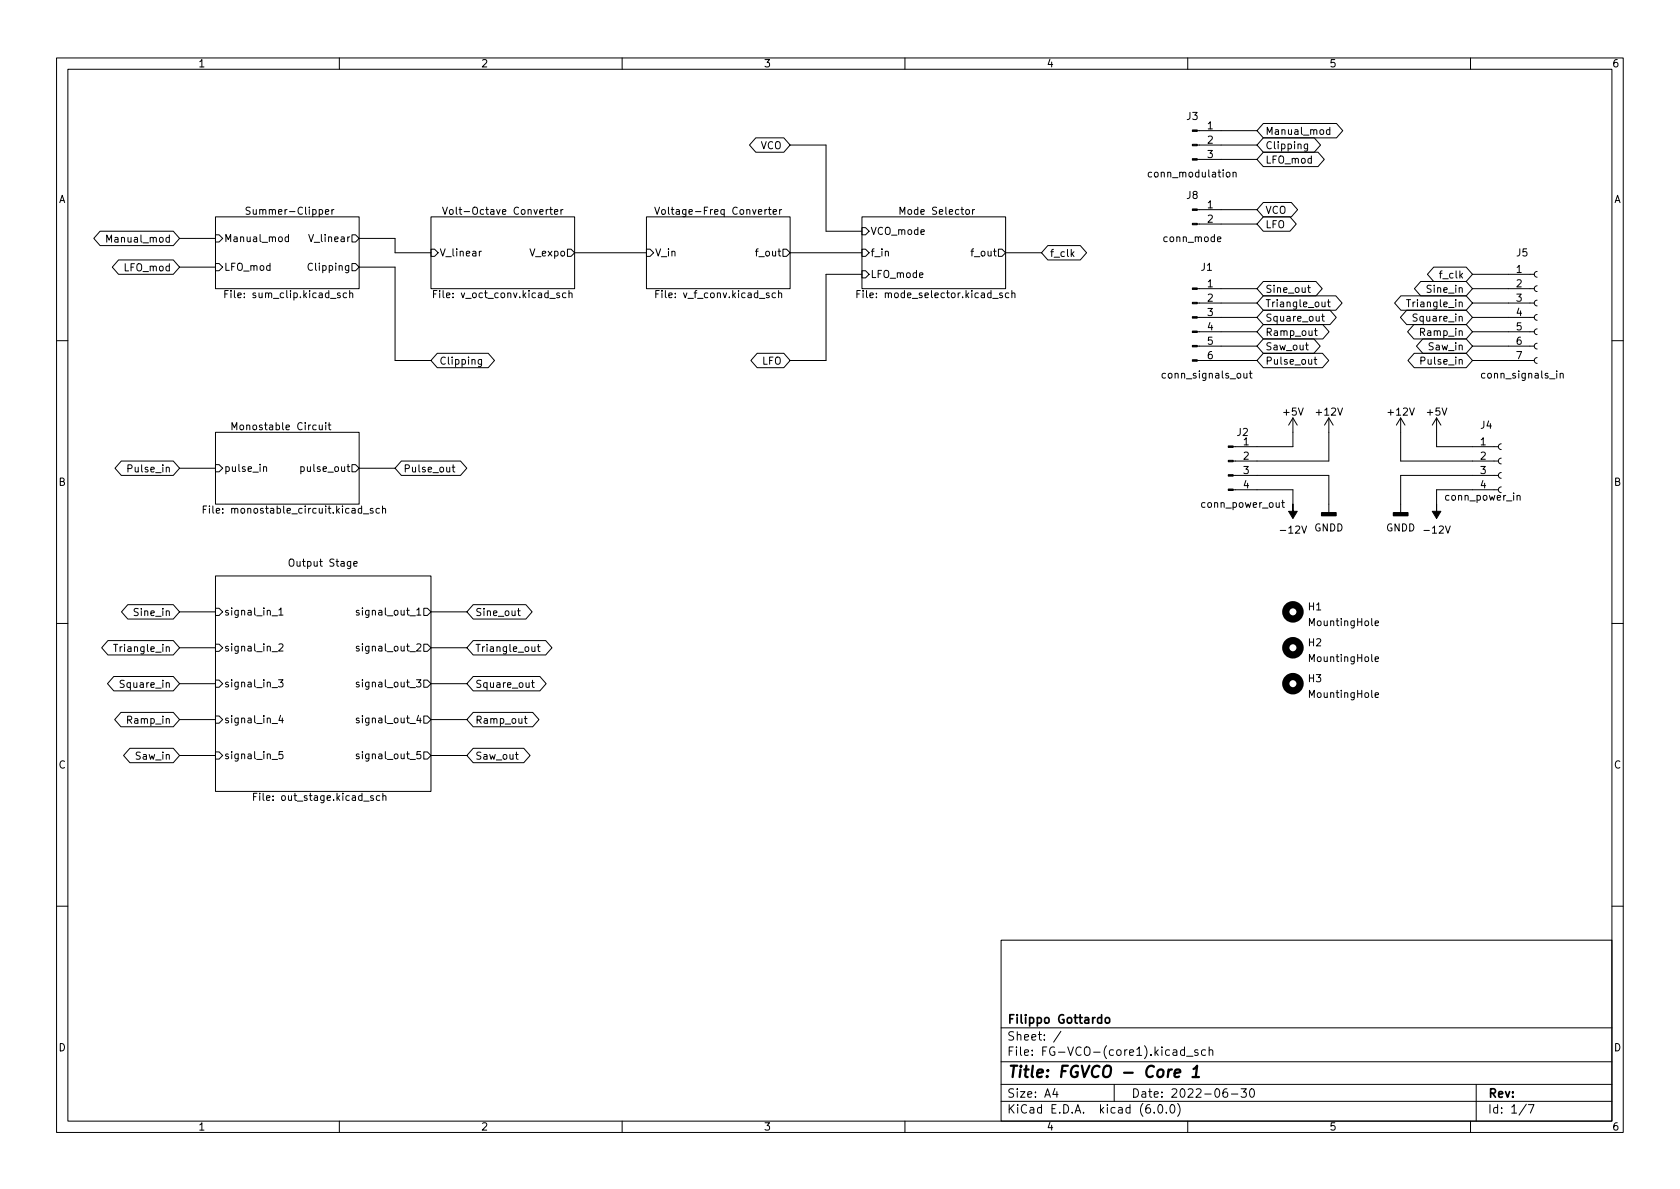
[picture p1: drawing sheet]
<svg xmlns="http://www.w3.org/2000/svg" width="297mm" height="210mm" viewBox="0 0 297 210" stroke-linecap="round" stroke-linejoin="round" font-family="sans-serif">
<g fill="none" stroke="#000" stroke-width=".18">
<path d="M10 10.2h277v190.1h-277zM12 12.2h273v186.1h-273zM60 10.2v2M110 10.2v2M160 10.2v2M210 10.2v2M260 10.2v2M38.1 38.3h25.4v12.7h-25.4zM44.2 36.7l-.5-.1-.2 .3 .1 .3 .6 .2v.4l-.2 .1-.5-.1M57.5 37.5l.6-.1v-.3h-.4l-.2 .1 .1 .6h.5M58.7 37.1v.8M59 37.1l-.3 .2"/>
<path d="M76.2 38.3h25.4v12.7h-25.4zM78.3 36.6l.4 1.3 .4-1.3M98 37.5l.6-.1v-.3h-.4l-.2 .1 .1 .6h.5M99.2 37.1v.8M99.5 37.1l-.3 .2M114.3 38.3h25.4v12.7h-25.4zM115.8 36.6l.4 1.3 .4-1.3M133.6 24.4h5l1.1 1.2-1.1 1.3h-5l-1.1-1.3zM135.8 37.1h.5M136 36.6v1.1l.3 .2M136.7 37.5l.6-.1-.1-.3h-.3l-.2 .1 .1 .6h.4M137.8 37.1v.8"/>
<path d="M138.2 37.1l-.4 .2M139.7 25.6h6.3v15.3h6.4M152.4 38.3h25.4v12.7h-25.4zM172 37.1v.8M172.3 37.1l-.3 .2M211.7 39.6h10.5M211.7 37.1h10.5M211.7 28.2h10.5M211.7 25.6h10.5M211.7 23.1h10.5M216.9 30.6l.1-.1 .4 .1 .1 .5-.1 .1-.4 .1-.1-.1zM218 30.6l.2-.1h.3l.1 .8"/>
<path d="M218 30.5v.8M223.4 38.3h4.7l1.1 1.3-1.1 1.3h-4.7l-1.2-1.3zM223.4 35.8h4.9l1.1 1.3-1.1 1.2h-4.9l-1.2-1.2zM223.4 26.9h9.6l1.1 1.3-1.1 1.3h-9.6l-1.2-1.3zM223.4 24.4h9l1.1 1.2-1.1 1.3h-9l-1.2-1.3zM223.4 21.8h12.9l1.1 1.3-1.1 1.3h-12.9l-1.2-1.3zM231.2 25.5v1l-.2 .2h-.4M231.2 25.5h-.4l-.2 .2 .1 .6h.5M235.1 23l-.3-.1-.3 .3 .1 .5h.5M235.1 22.5v1.3M17.7 40.9h12.9l1.1 1.3-1.1 1.2h-12.9l-1.1-1.2zM18.9 42.8v-1.2l.4 .9 .4-.9v1.2"/>
<path d="M21 46h9.6l1.1 1.2-1.1 1.3h-9.6l-1.1-1.3zM31.7 42.2h6.4M31.7 47.2h6.4M38.1 41.5h.6l.7 .7-.7 .6h-.6zM38.1 46.6h.6l.7 .6-.7 .7h-.6zM39.8 52h.4M40.4 51.4h-.6v1.2M51 41.9h-.4l-.2 .2 .1 .6h.5M51 41.5v1.2M61.3 51.9l-.4-.1-.2 .2 .1 .6h.5M61.8 51.9l.2-.1 .3 .1 .1 .7M61.8 51.4v1.2"/>
<path d="M62.2 41.5h.7l.6 .7-.6 .6h-.7zM62.2 46.6h.7l.6 .6-.6 .7h-.7zM63.5 47.2h6.3v16.5h6.4M63.5 42.2h6.3v2.5h6.4M76.2 44.1h.6l.7 .6-.7 .6h-.6zM76.7 52h.4M77.3 51.4h-.6v1.2M85.1 44.4l-.3 .3M100.1 51.9l-.4-.1-.2 .2 .1 .6h.5M100.3 44.1h.7l.6 .6-.6 .6h-.7zM100.6 51.9l.2-.1 .3 .1v.7M100.6 51.4v1.2"/>
<path d="M101.6 44.7h12.7M114.3 44.1h.6l.7 .6-.7 .6h-.6zM116 52h.4M116.6 51.4h-.6v1.2M137.1 51.9l-.3-.1-.3 .2 .1 .6h.5M137.7 51.9l.1-.1 .3 .1 .1 .7M137.7 51.4v1.2M138.4 44.1h.7l.6 .6-.6 .6h-.7zM139.7 44.7h12.7M151.5 52h.4M152.1 51.4h-.6v1.2M152.4 47.9h.6l.7 .6-.7 .6h-.6z"/>
<path d="M152.4 40.3h.6l.7 .6-.7 .6h-.6zM152.4 44.1h.6l.7 .6-.7 .6h-.6zM152.4 48.5h-6.4v15.2h-6.3M176.5 44.1h.7l.6 .6-.6 .6h-.7zM177.2 51.9l-.3-.1-.2 .2 .1 .2 .4 .1v.3h-.5M177.8 44.7h6.3M178.4 51.9l-.4-.1-.2 .2 .1 .6h.5M178.9 51.9l.2-.1 .3 .1 .1 .7M178.9 51.4v1.2M185.3 43.4h5.7l1.1 1.3-1.1 1.3h-5.7l-1.2-1.3zM189.5 44.9l.4 .5M189.9 44.5l-.5 .5"/>
<path d="M211.7 58.7h10.5M211.7 56.1h10.5M211.7 53.6h10.5M211.7 51h10.5M215.3 42.3l.6-.1-.1-.3h-.4l-.1 .2v.6h.5M223.4 49.8h9.3l1.1 1.2-1.1 1.3h-9.3l-1.2-1.3zM223.4 57.4h10.5l1.1 1.3-1.1 1.2h-10.5l-1.2-1.2zM223.4 54.9h11.8l1.1 1.2-1.1 1.3h-11.8l-1.2-1.3zM223.4 52.3h12.8l1.1 1.3-1.1 1.3h-12.8l-1.2-1.3zM223.4 59.9h8.9l1.1 1.3-1.1 1.3h-8.9l-1.2-1.3zM231.2 50.9h.5M231.4 50.4v1.1l.3 .2"/>
<path d="M232.4 58.5h.5M232.6 58.1v1.1l.3 .1M233.7 55.9h.5M233.7 53.4l.1 .8 .3 .1 .2-.2M233.9 55.5v1.1l.3 .2M234.3 53.4v.9M234.7 53.4h.5M234.9 53v1.1l.3 .2M247.7 52.3h11.5l1.1 1.3-1.1 1.3h-11.5l-1.1-1.3zM248.7 53h.7M248.7 54.9h10.5l1.1 1.2-1.1 1.3h-10.5l-1.1-1.3zM250 57.4h9.2l1.1 1.3-1.1 1.2h-9.2l-1.1-1.2z"/>
<path d="M250.6 55.6l-.5-.1-.3 .3 .2 .3 .5 .2v.4l-.2 .1-.5-.1M251.2 49.8h8l1.1 1.2-1.1 1.3h-8l-1.1-1.3zM251.6 59.9h7.6l1.1 1.3-1.1 1.3h-7.6l-1.2-1.3zM253.5 47.2h5.7l1.1 1.3-1.1 1.3h-5.7l-1.1-1.3zM260.3 58.7h11M260.3 56.1h11M260.3 53.6h11M260.3 51h11M260.3 48.5h11M271.8 58.2l-.4 .1-.1 .4 .1 .3 .4 .2M271.8 55.6l-.4 .2-.1 .3 .1 .4 .4 .1M271.8 53.1l-.4 .1-.1 .4 .1 .3 .4 .2"/>
<path d="M271.8 50.5l-.4 .2-.1 .3 .1 .4 .4 .2M271.8 48l-.4 .1-.1 .4 .1 .4 .4 .1M10 60.2h2M38.1 76.4h25.4v12.7h-25.4zM41 76v-1.3l.4 .9 .5-.9v1.3M56.4 75.2l.1 .7 .3 .1 .2-.1M57 75.2v.8M57.6 74.7v.2M57.6 75.2v.8M58 75.2h.5M58.2 74.7v1.1l.3 .2M77.3 62.5h9l1.1 1.2-1.1 1.3h-9l-1.1-1.3z"/>
<path d="M85.1 63.6v1l-.2 .2h-.3M85.1 63.6h-.3l-.3 .2 .2 .6h.4M133.9 62.5h4.7l1.1 1.2-1.1 1.3h-4.7l-1.1-1.3zM211.7 63.7h10.5M211.7 61.2h10.5M219.9 66l.1 .8 .3 .1 .2-.2M220.5 66v.9M220.9 66h.5M221.1 65.6v1.1l.3 .2M223.4 62.5h10.4l1.1 1.2-1.1 1.3h-10.4l-1.2-1.3zM228.6 73.9v5.1h-10.6M228.6 73.9l-.8 1.3"/>
<path d="M228.6 73.9l.8 1.3M230.8 61h.5M231 60.6v1.1l.3 .2M232.3 63.6h.5M232.5 63.1v1.1l.3 .2M234.9 73.9v7.6h-16.9M234.9 73.9l-.7 1.3M234.9 73.9l.8 1.3M247.6 73.9v7.6h17.3M247.6 73.9l-.7 1.3M247.6 73.9l.8 1.3M250 62.5h9.2l1.1 1.2-1.1 1.3h-9.2l-1.1-1.3z"/>
<path d="M254 73.9v5.1h10.9M254 73.9l-.8 1.3M254 73.9l.8 1.3M260.3 63.7h11M260.3 61.2h11M265.4 78.5l-.3 .1-.2 .4 .2 .3 .3 .2M271.8 63.2l-.4 .2-.1 .3 .1 .4 .4 .2M271.8 60.7l-.4 .1-.1 .4 .1 .4 .4 .1M275.9 66.1l.1-.1 .3 .1 .1 .8M275.9 66v.9M285 60.2h2M21.4 81.5h9.2l1.1 1.3-1.1 1.3h-9.2l-1.1-1.3z"/>
<path d="M31.7 82.8h6.4M35.9 90.1h.5M36.5 89.5h-.6v1.2M38.1 82.2h.6l.7 .6-.7 .6h-.6zM46.6 82.6l.2-.1 .3 .1v.8M62.2 82.2h.7l.6 .6-.6 .6h-.7zM62.6 99.7l.6-.1-.1-.3h-.4l-.1 .2v.6h.5M63.5 82.8h6.3M64.2 90.9h1M65.9 90l-.3-.1-.1 .2v.2l.4 .1v.3h-.4M67.1 90l-.4-.1-.2 .2 .1 .6h.5M67.6 90l.2-.1 .3 .1 .1 .7"/>
<path d="M67.6 89.5v1.2M71 81.5h10.4l1.1 1.3-1.1 1.3h-10.4l-1.2-1.3zM79.9 82.6h.5M80.1 82.2v1.1l.3 .2M218 86.6h10.6v2.5M218 84.1h16.9v6.6M226.6 88.9h.5M226.8 88.5v1l.3 .2M264.9 86.6h-10.9v2.5M264.9 84.1h-17.3v6.6M265.4 86.1l-.3 .1-.2 .4 .2 .4 .3 .1M265.4 83.6l-.3 .1-.2 .4 .2 .3 .3 .2"/>
<path d="M265.4 81l-.3 .2-.2 .3 .2 .4 .3 .1M268.2 87.7l.2-.1 .3 .1 .1 .8M268.2 87.6v.9M10 110.2h2M19.1 113.3h11.5l1.1 1.2-1.1 1.3h-11.5l-1.1-1.3zM20.1 113.9h.7M20.1 119.6h10.5l1.1 1.3-1.1 1.3h-10.5l-1.1-1.3zM22.6 106.9h8l1.1 1.3-1.1 1.3h-8l-1.1-1.3zM31.7 108.2h6.4M31.7 114.5h6.4M38.1 101.8h38.1v38.1h-38.1zM38.1 113.9h.6l.7 .6-.7 .7h-.6z"/>
<path d="M38.1 107.6h.6l.7 .6-.7 .6h-.6zM48.1 115.2h1M48.1 108.9h1M49.3 114l.5-.1 .2 .3-.7 .9h.7M49.3 107.9l.4-.4v1.3M49.3 108.8h.7M63.5 108l-.3-.1-.2 .2 .1 .2 .4 .1v.3h-.5M63.5 114.3h-.3l-.2 .2 .1 .1 .4 .2v.3h-.5M73.7 108.8h.7M74.9 107.6h.7l.6 .6-.6 .6h-.7zM74.9 113.9h.7l.6 .6-.6 .7h-.7zM76.2 108.2h6.3"/>
<path d="M76.2 114.5h6.3M83.7 113.3h12.8l1.1 1.2-1.1 1.3h-12.8l-1.2-1.3zM83.7 106.9h9.3l1.1 1.3-1.1 1.3h-9.3l-1.2-1.3zM83.7 119.6h11.8l1.1 1.3-1.1 1.3h-11.8l-1.2-1.3zM91.5 108h.5M91.7 107.6v1.1l.3 .2M94 114.4l.1 .8h.3l.2-.1M94.6 114.4v.8M95 114.4h.5M95.2 113.9v1.1l.3 .2M243.1 110.2l.6-.1v-.2l-.4-.1-.2 .2 .1 .6h.5M243.1 116.6l.6-.2v-.2l-.4-.1-.2 .2 .1 .6h.5"/>
<path d="M285 110.2h2M21.4 126h9.2l1.1 1.2-1.1 1.3h-9.2l-1.1-1.3zM22 120.4l-.5-.1-.3 .2 .2 .3 .5 .3v.3l-.2 .2-.5-.1M23 132.3h7.6l1.1 1.3-1.1 1.3h-7.6l-1.2-1.3zM31.7 133.6h6.4M31.7 120.9h6.4M31.7 127.2h6.4M38.1 120.3h.6l.7 .6-.7 .6h-.6zM38.1 126.6h.6l.7 .6-.7 .7h-.6zM38.1 133h.6l.7 .6-.7 .6h-.6zM48.1 121.6h1M48.1 127.9h1"/>
<path d="M48.1 134.3h1M49.3 120.2h.7l-.4 .5 .4 .1v.6l-.2 .1-.5-.1M49.6 126.5l-.3 .9h.8M49.9 127v.8M50 132.9h-.6l-.1 .6 .2-.1h.4l.1 .2v.5l-.2 .1-.5-.1M63.5 120.7l-.3-.1-.2 .2 .1 .2 .4 .1v.3h-.5M63.5 133.4l-.3-.1-.2 .2 .1 .2 .4 .1v.3h-.5M63.5 127h-.3l-.2 .2 .1 .1 .4 .2v.3h-.5M74.9 120.3h.7l.6 .6-.6 .6h-.7zM74.9 133h.7l.6 .6-.6 .6h-.7zM74.9 126.6h.7l.6 .6-.6 .7h-.7zM76.2 133.6h6.3"/>
<path d="M76.2 120.9h6.3M76.2 127.2h6.3M83.7 126h10.5l1.1 1.2-1.1 1.3h-10.5l-1.2-1.3zM83.7 132.3h8.9l1.1 1.3-1.1 1.3h-8.9l-1.2-1.3zM91.1 133.4h.5M91.3 133v1.1l.3 .2M92.7 127.1h.5M92.9 126.6v1.1l.3 .2M94 120.7h.5M94.2 120.3v1.1l.3 .2M243.1 122.9l.6-.1v-.2l-.4-.1-.2 .2 .1 .6h.5M44.8 140.9h.5"/>
<path d="M45.4 140.3h-.6v1.2M67.1 140.8l-.3-.1-.3 .2 .2 .6h.4M67.7 140.8l.2-.1 .3 .1v.7M67.7 140.3v1.2M10 160.2h2M177 166.3h108v32h-108zM285 160.2h2M60 198.3v2M110 198.3v2M160 198.3v2M177 194.8h108M177 191.8h108"/>
<path d="M177 187.8h108M177 181.8h108M186.5 192.5l-.4 1h1M186.9 193v1M187.6 182.4l-1.3 1.9M197 191.8v3M204.1 196.7v.1M204.9 195.4l.2-.1a.81 .81 0 0 1 .6 .7 .81 .81 0 0 1-.3 .8h-.2a.81 .81 0 0 1-.6-.6 .81 .81 0 0 1 .3-.8zM206.2 196.7v.1M207.1 195.4l.1-.1a.81 .81 0 0 1 .6 .7 .81 .81 0 0 1-.3 .8h-.1a.81 .81 0 0 1-.6-.6 .81 .81 0 0 1 .3-.8zM208.2 195.1a1.72 1.72 0 0 1 0 2.3M209.4 185.7l-.4-.1-.3 .3v.4l.2 .3h.5"/>
<path d="M209.4 185.1v1.5M209.8 186.8h1.1M210 198.3v2M211.8 185.7l-.4-.1-.2 .2 .1 .3 .5 .1v.4h-.6M213.1 185.7l-.4-.1-.3 .3v.4l.2 .3h.5M213.8 185.8l.2-.2 .4 .1v.9M213.8 185.1v1.5M216.9 192.5a.59 .59 0 0 0-.7 .7v.5l.2 .3h.4l.2-.1 .1-.5-.2-.2-.4-.1-.3 .3M217.7 193.5h1.2M219.4 192.5h1l-.5 .6 .4 .1v.7l-.2 .1h-.5l-.2-.1M221.1 192.7l.2-.2a.81 .81 0 0 1 .6 .7 .81 .81 0 0 1-.3 .8h-.2a.81 .81 0 0 1-.3-1.3zM260 198.3v2"/>
<path d="M261 191.8v6.5M269.9 195.3l-1.3 1.9M270.2 195.3h1l-.6 1.5"/>
</g>
<path d="M207.7 189.8l1-.2-.1-.4-.5-.1-.4 .3v1l.2 .1 .6-.1M210.8 190.5h1.2M211 189l.7-.5-.3 2" fill="none" stroke="#000" stroke-width=".4"/>
<path d="M195.5 180.1l.2-.2 .4 .2 .1 .5-.1 .3h-.4l-.2-.1z" fill="none" stroke="#000" stroke-width=".3"/>
<g fill="#000" stroke="#000" stroke-width=".18">
<path d="M210.8 39.5h.9v.2h-.9zM210.8 37h.9v.2h-.9zM210.8 28.1h.9v.2h-.9zM210.8 25.5h.9v.3h-.9zM210.8 23h.9v.2h-.9zM210.8 58.5h.9v.3h-.9zM210.8 56h.9v.3h-.9zM210.8 53.5h.9v.2h-.9zM210.8 50.9h.9v.3h-.9zM210.8 63.6h.9v.3h-.9zM210.8 61.1h.9v.2h-.9zM217.2 78.9h.8v.2h-.8z"/>
<path d="M217.2 86.5h.8v.2h-.8zM217.2 83.9h.8v.3h-.8zM217.2 81.4h.8v.3h-.8zM228.6 89.1v1.3h.8l-.8 1.3-.8-1.3h.8zM254 89.1v1.3h.8l-.8 1.3-.8-1.3h.8z"/>
</g>
<path d="M233.7 90.7h2.5v.5h-2.5zM246.4 90.7h2.5v.5h-2.5z" fill="#000" stroke="#000" stroke-width=".25"/>
<g fill="none" stroke="#000" stroke-width="1.3">
<circle cx="228.6" cy="108.2" r="1.27"/>
<circle cx="228.6" cy="114.5" r="1.27"/>
<circle cx="228.6" cy="120.9" r="1.27"/>
</g>
<text font-size="2.8" x="178" y="190.6">Title: FGVCO - Core 1</text>
<g font-size="2.1">
<text x="178" y="184">Sheet: /</text>
<text x="178" y="181">Filippo Gottardo</text>
<text x="178" y="186.7">File: FG-VCO-(core1).kicad_sch</text>
<text x="178" y="196.9">KiCad E.D.A. kicad (6.0.0)</text>
<text x="178" y="194.1">Size: A4</text>
<text x="200" y="194.1">Date: 2022-06-30</text>
<text x="263" y="194.1">Rev:</text>
<text x="263" y="196.9">Id: 1/7</text>
</g>
<g font-size="1.8">
<text x="35" y="11.9">1</text>
<text x="85" y="11.9">2</text>
<text x="135" y="11.9">3</text>
<text x="185" y="11.9">4</text>
<text x="235" y="11.9">5</text>
<text x="285" y="11.9">6</text>
<text x="209.8" y="21.2">J3</text>
<text x="213.5" y="22.9">1</text>
<text x="223.7" y="23.8">Manual_mod</text>
<text x="134.4" y="26.4">VCO</text>
<text x="213.5" y="25.4">2</text>
<text x="213.5" y="27.9">3</text>
<text x="223.7" y="28.9">LFO_mod</text>
<text x="223.7" y="26.4">Clipping</text>
<text x="10.3" y="35.9">A</text>
<text x="203.4" y="31.4">conn_modulation</text>
<text x="209.8" y="35.2">J8</text>
<text x="285.3" y="35.9">A</text>
<text x="44.3" y="38">Summer-Clipper</text>
<text x="79.6" y="38">Volt-Octave Converter</text>
<text x="117.2" y="38">Voltage-Freq Converter</text>
<text x="153.9" y="41.5">VCO_mode</text>
<text x="159.6" y="38">Mode Selector</text>
<text x="213.5" y="36.8">1</text>
<text x="213.5" y="39.4">2</text>
<text x="223.7" y="40.3">LFO</text>
<text x="223.7" y="37.8">VCO</text>
<text x="19.5" y="42.9">Manual_mod</text>
<text x="22.1" y="48">LFO_mod</text>
<text x="39.6" y="42.8">Manual_mod</text>
<text x="39.6" y="47.9">LFO_mod</text>
<text x="55" y="47.9">Clipping</text>
<text x="55.2" y="42.8">V_linear</text>
<text x="77.7" y="45.3">V_linear</text>
<text x="93.8" y="45.3">V_expo</text>
<text x="115.8" y="45.3">V_in</text>
<text x="133.9" y="45.3">f_out</text>
<text x="153.9" y="45.3">f_in</text>
<text x="172" y="45.3">f_out</text>
<text x="185.6" y="45.4">f_clk</text>
<text x="205.9" y="42.8">conn_mode</text>
<text x="212.4" y="47.9">J1</text>
<text x="268.2" y="45.3">J5</text>
<text x="40.6" y="52.7">File: sum_clip.kicad_sch</text>
<text x="77.4" y="52.7">File: v_oct_conv.kicad_sch</text>
<text x="116.7" y="52.7">File: v_f_conv.kicad_sch</text>
<text x="152.7" y="52.7">File: mode_selector.kicad_sch</text>
<text x="153.9" y="49.1">LFO_mode</text>
<text x="213.5" y="50.8">1</text>
<text x="213.5" y="53.3">2</text>
<text x="223.7" y="51.8">Sine_out</text>
<text x="252.6" y="51.8">Sine_in</text>
<text x="254.9" y="49.2">f_clk</text>
<text x="268.1" y="48.3">1</text>
<text x="268.1" y="50.8">2</text>
<text x="268.1" y="53.3">3</text>
<text x="213.5" y="55.9">3</text>
<text x="213.5" y="58.4">4</text>
<text x="223.7" y="59.4">Ramp_out</text>
<text x="223.7" y="56.9">Square_out</text>
<text x="223.7" y="54.3">Triangle_out</text>
<text x="249.5" y="54.3">Triangle_in</text>
<text x="250.4" y="56.9">Square_in</text>
<text x="251.5" y="59.4">Ramp_in</text>
<text x="268.1" y="55.9">4</text>
<text x="268.1" y="58.4">5</text>
<text x="77.6" y="64.5">Clipping</text>
<text x="134.7" y="64.5">LFO</text>
<text x="213.5" y="61">5</text>
<text x="213.5" y="63.5">6</text>
<text x="223.7" y="64.5">Pulse_out</text>
<text x="223.7" y="61.9">Saw_out</text>
<text x="251.6" y="64.5">Pulse_in</text>
<text x="252.8" y="61.9">Saw_in</text>
<text x="268.1" y="61">6</text>
<text x="268.1" y="63.5">7</text>
<text x="205.8" y="66.9">conn_signals_out</text>
<text x="262.3" y="66.9">conn_signals_in</text>
<text x="41.7" y="76.1">Monostable Circuit</text>
<text x="218.7" y="77.1">J2</text>
<text x="227" y="73.5">+5V</text>
<text x="232.9" y="73.5">+12V</text>
<text x="245.6" y="73.5">+12V</text>
<text x="252.4" y="73.5">+5V</text>
<text x="261.8" y="75.8">J4</text>
<text x="23" y="83.5">Pulse_in</text>
<text x="39.6" y="83.4">pulse_in</text>
<text x="53.7" y="83.4">pulse_out</text>
<text x="71.3" y="83.5">Pulse_out</text>
<text x="219.9" y="78.7">1</text>
<text x="219.9" y="81.3">2</text>
<text x="219.9" y="83.8">3</text>
<text x="261.8" y="78.7">1</text>
<text x="261.8" y="81.3">2</text>
<text x="261.8" y="83.8">3</text>
<text x="10.3" y="85.9">B</text>
<text x="212.6" y="89.8">conn_power_out</text>
<text x="219.9" y="86.4">4</text>
<text x="255.7" y="88.5">conn_power_in</text>
<text x="261.8" y="86.4">4</text>
<text x="285.3" y="85.9">B</text>
<text x="37.4" y="90.8">File: monostable_circuit.kicad_sch</text>
<text x="226.7" y="94.3">-12V</text>
<text x="232.3" y="94">GNDD</text>
<text x="245" y="94">GNDD</text>
<text x="252.1" y="94.3">-12V</text>
<text x="51.6" y="100.2">Output Stage</text>
<text x="231.4" y="107.9">H1</text>
<text x="24" y="108.9">Sine_in</text>
<text x="39.6" y="108.8">signal_in_1</text>
<text x="63.9" y="108.8">signal_out_1</text>
<text x="84" y="108.9">Sine_out</text>
<text x="231.7" y="110.7">MountingHole</text>
<text x="20.9" y="115.3">Triangle_in</text>
<text x="39.6" y="115.2">signal_in_2</text>
<text x="63.9" y="115.2">signal_out_2</text>
<text x="84" y="115.3">Triangle_out</text>
<text x="231.4" y="114.3">H2</text>
<text x="231.7" y="117.1">MountingHole</text>
<text x="21.8" y="121.6">Square_in</text>
<text x="39.6" y="121.5">signal_in_3</text>
<text x="63.9" y="121.5">signal_out_3</text>
<text x="84" y="121.6">Square_out</text>
<text x="231.4" y="120.6">H3</text>
<text x="231.7" y="123.4">MountingHole</text>
<text x="22.9" y="128">Ramp_in</text>
<text x="39.6" y="127.9">signal_in_4</text>
<text x="63.9" y="127.9">signal_out_4</text>
<text x="84" y="128">Ramp_out</text>
<text x="10.3" y="135.9">C</text>
<text x="24.2" y="134.3">Saw_in</text>
<text x="39.6" y="134.2">signal_in_5</text>
<text x="63.9" y="134.2">signal_out_5</text>
<text x="84" y="134.3">Saw_out</text>
<text x="285.3" y="135.9">C</text>
<text x="45.8" y="141.6">File: out_stage.kicad_sch</text>
<text x="10.3" y="185.9">D</text>
<text x="285.3" y="185.9">D</text>
<text x="35" y="199.9">1</text>
<text x="85" y="199.9">2</text>
<text x="135" y="199.9">3</text>
<text x="185" y="199.9">4</text>
<text x="235" y="199.9">5</text>
<text x="285" y="199.9">6</text>
</g>
</svg>
